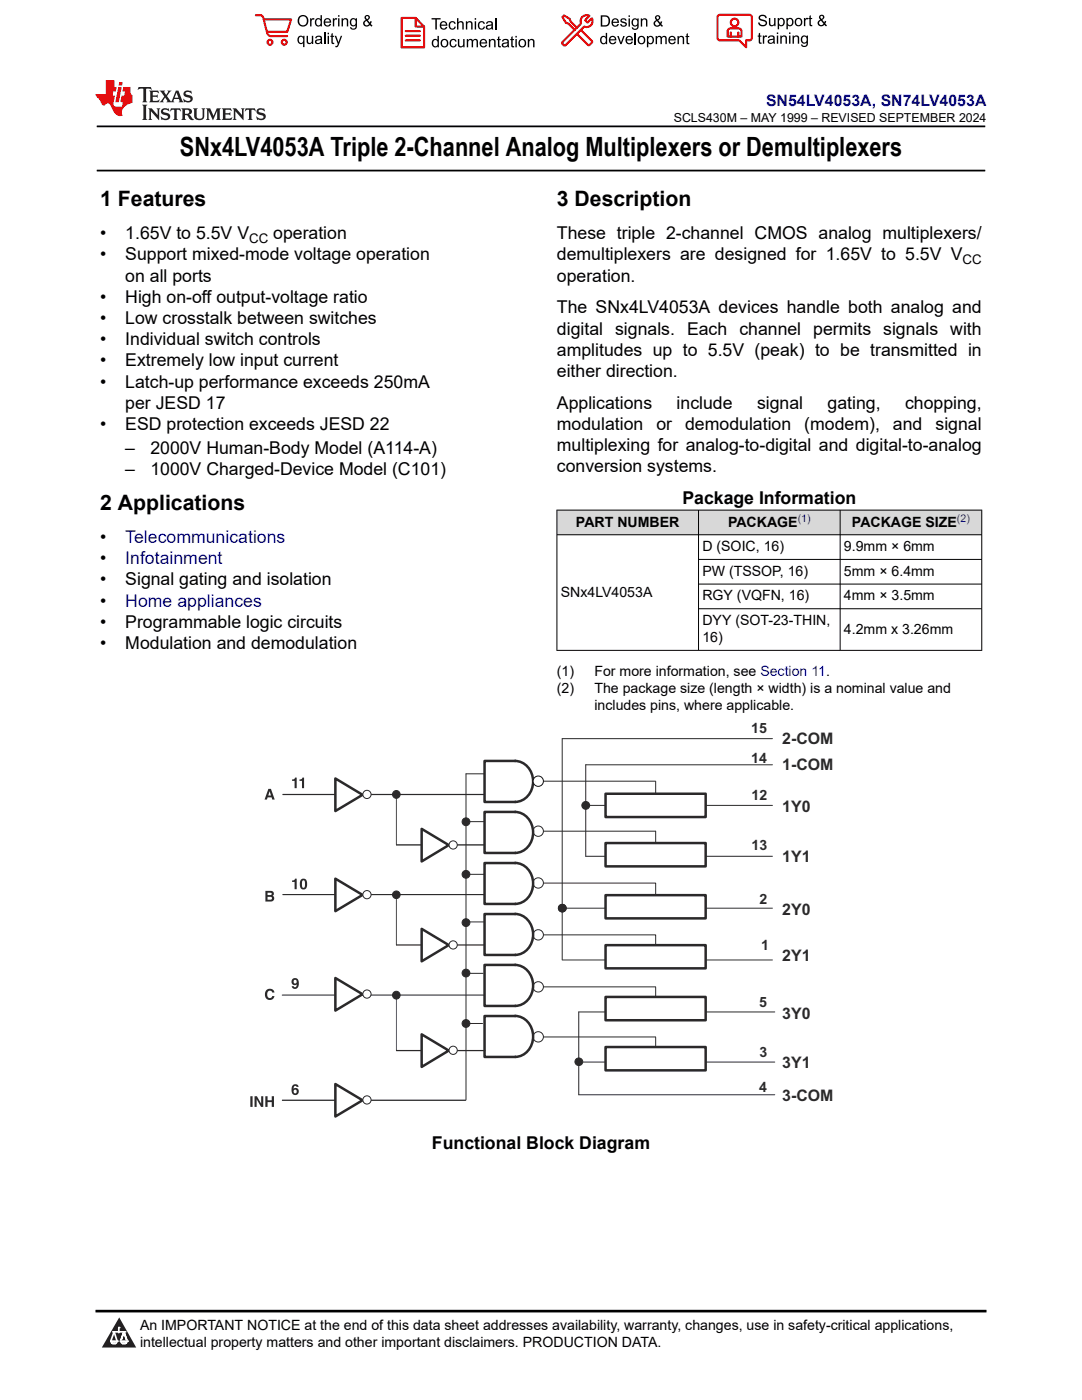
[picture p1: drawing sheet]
<svg xmlns="http://www.w3.org/2000/svg" width="216mm" height="279mm" viewBox="0 0 216 279" stroke-linecap="round" stroke-linejoin="round" font-family="sans-serif">
<path d="M19.3 25.2h177.3M19.3 34h177.3" fill="none" stroke="#000" stroke-width=".35"/>
<g fill="#d8d8d8">
<path d="M111.1 101.8h84.8v4.9h-84.8z" fill-rule="evenodd"/>
<path d="M111.2 101.9h28.1v4.8h-28.1z" fill-rule="evenodd"/>
<path d="M139.4 101.9h28.2v4.8h-28.2z" fill-rule="evenodd"/>
<path d="M167.7 101.9h28.1v4.8h-28.1z" fill-rule="evenodd"/>
</g>
<path d="M111.1 101.8h84.9M111.1 106.7h84.9M111.1 101.7v28.2M139.4 101.7v28.2M139.4 111.6h56.6M139.4 116.6h56.6M167.6 101.7v28.2M195.9 101.7v28.2M111.1 129.8h84.9M139.4 121.5h56.6" fill="none" stroke="#000" stroke-width=".2"/>
<path d="M106.4 155.9h24.3M116.9 160.7h37.2" fill="none" stroke="#2b292a" stroke-width=".2"/>
<path d="M102.8 151.9a4.2 4.2 0 0 1 3.5 3 4.2 4.2 0 0 1-1.5 4.4 3.3 3.3 0 0 1-2 .7h-6.1v-8.1h6.1" fill="none" stroke="#2b292a" stroke-width=".5"/>
<circle cx="107.4" cy="155.9" r="1.03" fill="#fff"/>
<circle cx="107.4" cy="155.9" r="1.03" fill="none" stroke="#0d1413" stroke-width=".2"/>
<g fill="none" stroke="#2b292a" stroke-width=".2">
<path d="M108.5 176.2h22.3v2.5M108.5 165.9h22.3M116.9 170.9h37.2M130.8 165.9v2.5M112.2 181.2h41.9"/>
<circle cx="107.4" cy="176.2" r="1.03"/>
<circle cx="107.4" cy="165.9" r="1.03"/>
</g>
<circle cx="112.2" cy="181.3" r=".77" fill="#2b292a"/>
<g fill="none" stroke="#2b292a" stroke-width=".2">
<path d="M56.4 158.6h40.3"/>
<circle cx="112.2" cy="181.3" r=".77"/>
</g>
<path d="M102.8 162a4.2 4.2 0 0 1 3.5 3.1 4.2 4.2 0 0 1-1.5 4.4 3.3 3.3 0 0 1-2 .7h-6.1v-8.2h6.1" fill="none" stroke="#2b292a" stroke-width=".5"/>
<circle cx="107.4" cy="186.6" r="1.03" fill="#fff"/>
<g fill="none" stroke="#2b292a" stroke-width=".2">
<path d="M108.5 186.6h22.3v2.5M112.2 191.6h41.9"/>
<circle cx="107.4" cy="186.6" r="1.03"/>
</g>
<path d="M102.8 172.2a4.2 4.2 0 0 1 3.5 3.1 4.2 4.2 0 0 1-1.5 4.4 3.3 3.3 0 0 1-2 .7h-6.1v-8.2h6.1" fill="none" stroke="#2b292a" stroke-width=".5"/>
<circle cx="107.4" cy="196.9" r="1.03" fill="#fff"/>
<g fill="none" stroke="#2b292a" stroke-width=".2">
<path d="M108.5 196.9h22.3M130.8 197v2.2M115.5 202h39.1"/>
<circle cx="107.4" cy="196.9" r="1.03"/>
</g>
<path d="M102.8 182.4a4.2 4.2 0 0 1 3.5 3 4.2 4.2 0 0 1-1.5 4.5 3.3 3.3 0 0 1-2 .7h-6.1v-8.2h6.1" fill="none" stroke="#2b292a" stroke-width=".5"/>
<circle cx="107.4" cy="206.9" r="1.03" fill="#fff"/>
<g fill="none" stroke="#2b292a" stroke-width=".2">
<path d="M108.5 206.9h22.3M115.5 218.5h39.1M116.3 212h38.3M130.8 207v2.5"/>
<circle cx="107.4" cy="206.9" r="1.03"/>
</g>
<path d="M102.8 192.6a4.2 4.2 0 0 1 3.5 3 4.2 4.2 0 0 1-1.5 4.4 3.3 3.3 0 0 1-2 .8h-6.1v-8.2h6.1M102.8 202.7a4.2 4.2 0 0 1 3.5 3.1 4.2 4.2 0 0 1-1.5 4.4 3.3 3.3 0 0 1-2 .7M102.8 202.8h-6.1v8.1h6.1" fill="none" stroke="#2b292a" stroke-width=".5"/>
<circle cx="116.9" cy="160.7" r=".78" fill="#2b292a"/>
<circle cx="116.9" cy="160.7" r=".78" fill="none" stroke="#2b292a" stroke-width=".2"/>
<circle cx="112.2" cy="181.3" r=".77" fill="#2b292a"/>
<circle cx="112.2" cy="181.3" r=".77" fill="none" stroke="#2b292a" stroke-width=".2"/>
<circle cx="93" cy="204.3" r=".78" fill="#2b292a"/>
<circle cx="93" cy="204.3" r=".78" fill="none" stroke="#2b292a" stroke-width=".2"/>
<circle cx="93" cy="194.2" r=".78" fill="#2b292a"/>
<circle cx="93" cy="194.2" r=".78" fill="none" stroke="#2b292a" stroke-width=".2"/>
<circle cx="93" cy="184.1" r=".78" fill="#2b292a"/>
<circle cx="93" cy="184.1" r=".78" fill="none" stroke="#2b292a" stroke-width=".2"/>
<circle cx="93" cy="174.5" r=".78" fill="#2b292a"/>
<circle cx="93" cy="174.5" r=".78" fill="none" stroke="#2b292a" stroke-width=".2"/>
<circle cx="93" cy="164" r=".78" fill="#2b292a"/>
<circle cx="93" cy="164" r=".78" fill="none" stroke="#2b292a" stroke-width=".2"/>
<circle cx="115.5" cy="211.9" r=".77" fill="#2b292a"/>
<circle cx="115.5" cy="211.9" r=".77" fill="none" stroke="#2b292a" stroke-width=".2"/>
<path d="M66.9 155.4l5.4 3.2-5.4 3.3z" fill="#fff"/>
<path d="M66.9 155.4l5.4 3.2-5.4 3.3z" fill="none" stroke="#2b292a" stroke-width=".5"/>
<circle cx="73.2" cy="158.5" r=".82" fill="#fff"/>
<g fill="none" stroke="#2b292a" stroke-width=".2">
<path d="M79.1 158.6v10h17.6M56.3 198.6h40.4M56.3 219.6h36.6"/>
<circle cx="73.2" cy="158.5" r=".82"/>
</g>
<path d="M84.1 165.4l5.4 3.3-5.4 3.2z" fill="#fff"/>
<path d="M84.1 165.4l5.4 3.3-5.4 3.2z" fill="none" stroke="#2b292a" stroke-width=".5"/>
<circle cx="90.4" cy="168.6" r=".82" fill="#fff"/>
<g fill="none" stroke="#2b292a" stroke-width=".2">
<path d="M79.1 178.6v10h17.6"/>
<circle cx="90.4" cy="168.6" r=".82"/>
</g>
<path d="M84.1 185.4l5.4 3.2-5.4 3.3z" fill="#fff"/>
<path d="M84.1 185.4l5.4 3.2-5.4 3.3z" fill="none" stroke="#2b292a" stroke-width=".5"/>
<circle cx="90.4" cy="188.6" r=".82" fill="#fff"/>
<g fill="none" stroke="#2b292a" stroke-width=".2">
<path d="M56.4 178.5h40.3"/>
<circle cx="90.4" cy="188.6" r=".82"/>
</g>
<path d="M66.9 175.4l5.4 3.2-5.4 3.2z" fill="#fff"/>
<path d="M66.9 175.4l5.4 3.2-5.4 3.2z" fill="none" stroke="#2b292a" stroke-width=".5"/>
<circle cx="73.2" cy="178.6" r=".82" fill="#fff"/>
<g fill="none" stroke="#2b292a" stroke-width=".2">
<path d="M79.1 198.6v11.1h17.7"/>
<circle cx="73.2" cy="178.6" r=".82"/>
</g>
<path d="M84.1 206.4l5.4 3.3-5.4 3.2z" fill="#fff"/>
<path d="M84.1 206.4l5.4 3.3-5.4 3.2z" fill="none" stroke="#2b292a" stroke-width=".5"/>
<circle cx="90.4" cy="209.6" r=".82" fill="#fff"/>
<circle cx="90.4" cy="209.6" r=".82" fill="none" stroke="#2b292a" stroke-width=".2"/>
<path d="M66.9 195.2l5.4 3.2-5.4 3.3z" fill="#fff"/>
<path d="M66.9 195.2l5.4 3.2-5.4 3.3z" fill="none" stroke="#2b292a" stroke-width=".5"/>
<circle cx="73.2" cy="198.4" r=".82" fill="#fff"/>
<circle cx="73.2" cy="198.4" r=".82" fill="none" stroke="#2b292a" stroke-width=".2"/>
<path d="M66.9 216.3l5.4 3.3-5.4 3.2z" fill="#fff"/>
<path d="M66.9 216.3l5.4 3.3-5.4 3.2z" fill="none" stroke="#2b292a" stroke-width=".5"/>
<circle cx="73.2" cy="219.5" r=".82" fill="#fff"/>
<circle cx="73.2" cy="219.5" r=".82" fill="none" stroke="#2b292a" stroke-width=".2"/>
<g fill="#2b292a">
<path d="M50 218.8v2.1h.4v-2.1zM50.8 218.8v2.1h.4v-1.5l.9 1.5h.4v-2.1h-.4v1.5l-.8-1.5zM52.9 218.8v2.1h.5v-.9h.8v.9h.5v-2.1h-.5v.8h-.8v-.8z" fill-rule="evenodd"/>
<path d="M53.1 197.6a.93 .93 0 0 1 1-.3 .93 .93 0 0 1 .7 .8h-.5a.54 .54 0 0 0-.7-.4 .54 .54 0 0 0-.3 .8 .53 .53 0 0 0 .3 .7 .53 .53 0 0 0 .7-.4h.5a1 1 0 0 1-1.4 .7 1 1 0 0 1-.5-1.4z" fill-rule="evenodd"/>
<path d="M53 177.8v2.1h.9a.64 .64 0 0 0 .7-.3 .64 .64 0 0 0-.2-.8 .54 .54 0 0 0 .2-.7 .54 .54 0 0 0-.6-.3zM53.4 179h.7a.29 .29 0 0 1 .2 .3 .29 .29 0 0 1-.4 .3h-.5zM53.4 178.2h.5a.25 .25 0 0 1 .3 .2 .25 .25 0 0 1-.3 .2h-.5z" fill-rule="evenodd"/>
<path d="M53.6 157.4l-.8 2.2h.5l.1-.5h.8l.1 .5h.5l-.7-2.2zM53.8 157.9l.3 .9h-.6z" fill-rule="evenodd"/>
</g>
<path d="M120.8 158.4h20v4.7h-20z" fill-rule="evenodd" fill="#fff"/>
<path d="M120.8 158.4h20v4.7h-20z" fill="none" stroke="#2b292a" stroke-width=".5"/>
<path d="M120.8 168.2h20v4.7h-20z" fill-rule="evenodd" fill="#fff"/>
<path d="M120.8 168.2h20v4.7h-20z" fill="none" stroke="#2b292a" stroke-width=".5"/>
<path d="M120.8 178.6h20v4.7h-20z" fill-rule="evenodd" fill="#fff"/>
<path d="M120.8 178.6h20v4.7h-20z" fill="none" stroke="#2b292a" stroke-width=".5"/>
<path d="M120.8 188.6h20v4.7h-20z" fill-rule="evenodd" fill="#fff"/>
<path d="M120.8 188.6h20v4.7h-20z" fill="none" stroke="#2b292a" stroke-width=".5"/>
<path d="M120.8 199h20v4.6h-20z" fill-rule="evenodd" fill="#fff"/>
<path d="M120.8 199h20v4.6h-20z" fill="none" stroke="#2b292a" stroke-width=".5"/>
<path d="M120.8 209h20v4.6h-20z" fill-rule="evenodd" fill="#fff"/>
<path d="M120.8 209h20v4.6h-20z" fill="none" stroke="#2b292a" stroke-width=".5"/>
<circle cx="79.1" cy="158.5" r=".77" fill="#2b292a"/>
<circle cx="79.1" cy="158.5" r=".77" fill="none" stroke="#2b292a" stroke-width=".2"/>
<circle cx="79.1" cy="178.6" r=".76" fill="#2b292a"/>
<circle cx="79.1" cy="178.6" r=".76" fill="none" stroke="#2b292a" stroke-width=".2"/>
<circle cx="79.1" cy="198.6" r=".77" fill="#2b292a"/>
<circle cx="79.1" cy="198.6" r=".77" fill="none" stroke="#2b292a" stroke-width=".2"/>
<g fill="#2b292a">
<path d="M58.3 155.6v.2h.5v1.5h.4v-2.1h-.3l-.2 .3zM59.8 155.6v.2h.5v1.5h.4v-2.1h-.4l-.1 .3z" fill-rule="evenodd"/>
<path d="M58.3 175.7v.3h.5v1.5h.4v-2.1h-.3l-.2 .2zM60 175.6a1.46 1.46 0 0 0 .3 1.9 .9 .9 0 0 0 1-1.3 .73 .73 0 0 0-.4-.8 .73 .73 0 0 0-.9 .2zM60.4 175.7a.36 .36 0 0 1 .4 .1 .36 .36 0 0 1 .1 .4l-.1 .7a.28 .28 0 0 1-.2 .3 .28 .28 0 0 1-.3-.3v-.8z" fill-rule="evenodd"/>
<path d="M58.5 195.9a.4 .4 0 0 1 .8 0 .4 .4 0 0 1-.8 0zM58.4 195.4a.68 .68 0 0 0-.2 .9 .68 .68 0 0 0 1 .1 .35 .35 0 0 1-.1 .5 .35 .35 0 0 1-.5-.1h-.4a.76 .76 0 0 0 1 .5 .76 .76 0 0 0 .4-1 .81 .81 0 0 0-.3-.9 .81 .81 0 0 0-.9 0z" fill-rule="evenodd"/>
<path d="M58.4 216.6a1.51 1.51 0 0 0 .2 1.9 .71 .71 0 0 0 1.1-.6 .71 .71 0 0 0-1.1-.6 .35 .35 0 0 1 .1-.5 .35 .35 0 0 1 .5 .1h.4a.57 .57 0 0 0-.6-.5zM58.5 217.8a.35 .35 0 0 1 .7 0 .35 .35 0 0 1-.7 0z" fill-rule="evenodd"/>
</g>
<path d="M96.7 154.4h-3.7v65.1M130.8 155.9v2.5M154.1 152.6h-37.2v18.3M154.1 147.4h-41.9v44.1M93 174.5h3.6M93.1 164h3.6M92.9 194.3h3.5M93 184h3.5M92.8 204.3h3.5M115.5 202v16.5" fill="none" stroke="#2b292a" stroke-width=".2"/>
<path d="M0 0h215.9v23.8h-215.9z" fill-rule="evenodd" fill="#fff"/>
<path d="M27.7 17.4l-.2 .6 .5-.3h.6v.2v2.1l-.2 .4h1l-.2-.4v-2.1v-.2h.5l.5 .3-.1-.6zM29.8 18.1l.2 .4v1.5l-.2 .4h1.9l.1-.6a1.08 1.08 0 0 1-1.3 .2v-.7h.6l.4 .2v-.6l-.4 .2h-.6v-.6l.2-.1a1 1 0 0 1 1 .2l-.1-.5zM31.8 18.1l1 1.1-1 1.2h.9l-.2-.2 .4-.7 .5 .7-.2 .2h1.6l-.2-.2 .1-.4h1l.1 .4-.1 .2h.9l-.2-.3-.8-2h-.5l-1 2.2-.8-1.1 .9-1.1h-.8l.2 .2-.5 .7-.3-.7 .1-.2zM35.2 18.5l.4 1h-.8zM36.8 18.2a.65 .65 0 0 0-.2 .8 .65 .65 0 0 0 .6 .4l.7 .2 .1 .2a.79 .79 0 0 1-.7 .4 .79 .79 0 0 1-.7-.5l.1 .7 .2-.1a.93 .93 0 0 0 1.1 .1 .93 .93 0 0 0 .4-1 1.46 1.46 0 0 0-1.2-.6l-.1-.3a1.09 1.09 0 0 1 1.2 .2l-.2-.6-.1 .1-.6-.2zM28.4 20.9l.2 .4v2.3l-.2 .3h1l-.2-.3v-2.3l.2-.4zM29.6 21.6l.2 .4v1.6l-.2 .3h.8l-.3-.3v-1.4l1.7 1.8v-2l.2-.4h-.8l.2 .2 .1 1.1-1.2-1.3zM32.3 21.8a.65 .65 0 0 0-.2 .7 .65 .65 0 0 0 .7 .4l.6 .2 .1 .2a.79 .79 0 0 1-.7 .4 .79 .79 0 0 1-.7-.5l.1 .7 .2-.1a.93 .93 0 0 0 1.1 .1 .93 .93 0 0 0 .4-.9 1.46 1.46 0 0 0-1.2-.6l-.1-.4a1.09 1.09 0 0 1 1.2 .2l-.2-.6-.1 .1-.6-.1zM34.1 21.6l-.1 .7a.63 .63 0 0 1 .7-.4l.1 1.7-.3 .3h1l-.2-.3v-1.7a.66 .66 0 0 1 .8 .4l-.1-.7zM36.2 21.6l.2 .4v1.6l-.2 .3h.9l-.2-.2v-.7h.5l.1 .2a.79 .79 0 0 0 1.2 .6l-1-.9a.61 .61 0 0 0 .6-.6 .61 .61 0 0 0-.5-.6zM36.9 21.9h.2a.47 .47 0 0 1 .5 .1 .47 .47 0 0 1 .1 .5l-.2 .2h-.6zM38.5 21.6l.2 .2a2.27 2.27 0 0 0 .4 2 1.04 1.04 0 0 0 1.7-.7v-1.3l.2-.2h-.8l.2 .4v1.1a.6 .6 0 0 1-.6 .6 .6 .6 0 0 1-.6-.6v-1.1l.3-.4zM41.1 21.6l.2 .4v1.6l-.2 .3h.7l-.2-.3v-1.5l.9 1.9 .8-1.9v1.5l-.2 .3h1l-.3-.3v-1.6l.3-.4h-.8l-.7 1.5-.7-1.5zM44.3 21.6l.2 .4v1.6l-.2 .3h1.9l.1-.5a1.09 1.09 0 0 1-1.3 .1v-.6h.6l.4 .1v-.6l-.4 .2h-.6v-.6l.2-.1a1.01 1.01 0 0 1 1 .3l-.1-.6zM46.4 21.6l.3 .4v1.6l-.3 .3h.8l-.2-.3v-1.4l1.6 1.8v-2l.2-.4h-.7l.2 .2v1.1l-1.2-1.3zM49 21.6l-.1 .7a.63 .63 0 0 1 .8-.4v1.7l-.3 .3h1l-.2-.3v-1.7a.66 .66 0 0 1 .8 .4l-.1-.7zM51.4 21.8a.65 .65 0 0 0-.2 .7 .65 .65 0 0 0 .6 .4l.6 .2 .2 .2a.79 .79 0 0 1-.8 .4 .79 .79 0 0 1-.6-.5l.1 .7 .2-.1a.93 .93 0 0 0 1 .1 .93 .93 0 0 0 .5-.9 1.46 1.46 0 0 0-1.3-.6l-.1-.4a1.09 1.09 0 0 1 1.3 .2l-.2-.6-.2 .1-.5-.1z" fill="#231f20"/>
<path d="M21.1 16v2.8h-2.1l.1 .3 .9 1a.95 .95 0 0 0 .9 .9 .59 .59 0 0 1 .6-.4 .59 .59 0 0 1 .5 .4l.4 .8a1.59 1.59 0 0 0 2.1 1.3 1.61 1.61 0 0 1 1-2.2l1-.4-.1-1.5a1.59 1.59 0 0 1-.4-1.6h-1.4l-.2 .9h.5l-.1 .8h-.5l-.2 1v.2l.4 .1-.2 .9h-.6a.73 .73 0 0 1-1.1-.7l.3-1.5h-.5l.2-.8h.5l.2-.9h-.5v-1.4zM23.6 17.4l-.6 3h.7l.6-3zM23.8 16.4l-.1 .7h.7l.1-.7z" fill="#ed1c24"/>
<g fill="#000">
<path d="M59.4 4.2a1.12 1.12 0 0 1 2.2 0 1.12 1.12 0 0 1-2.2 0zM59.9 3.5a.89 .89 0 0 0-.1 1.1 .89 .89 0 0 0 1.1 .4 .88 .88 0 0 0 .3-1.3 .88 .88 0 0 0-1.3-.2z" fill-rule="evenodd"/>
<path d="M59.5 7.3l.5-.2 .5 .3v-.3h.3v2.3h-.3v-.8a.74 .74 0 0 1-1 0 .74 .74 0 0 1-.1-1zM59.8 7.5a.57 .57 0 0 0-.2 .7 .57 .57 0 0 0 .8 .2 .57 .57 0 0 0 .1-.7 .57 .57 0 0 0-.7-.2z" fill-rule="evenodd"/>
<path d="M61.9 3.6h.2v.3l.2-.2 .3-.1 .2 .1-.1 .3a.36 .36 0 0 0-.5 0 .36 .36 0 0 0 0 .4v.9h-.3z" fill-rule="evenodd"/>
<path d="M61.2 7.1h.3v.9a.41 .41 0 0 0 .4 .6 .41 .41 0 0 0 .3-.6v-.9h.3v1.7h-.2v-.3a.58 .58 0 0 1-.7 .3 .58 .58 0 0 1-.4-.6z" fill-rule="evenodd"/>
<path d="M63 3.8l.5-.2 .5 .2v-.8h.2v2.3h-.2v-.2a.75 .75 0 0 1-1-.1 .75 .75 0 0 1-.1-1zM63.2 4a.57 .57 0 0 0-.1 .7 .57 .57 0 0 0 .8 .2 .57 .57 0 0 0 .1-.7 .57 .57 0 0 0-.8-.2z" fill-rule="evenodd"/>
<path d="M63 7.3a.74 .74 0 0 1 1-.1 .74 .74 0 0 1 .3 .9v.7h-.3v-.2a.57 .57 0 0 1-.8 .2 .57 .57 0 0 1-.2-.8l1-.3a.41 .41 0 0 0-.4-.4 .41 .41 0 0 0-.4 .4l-.3-.1zM63.2 8.2a.35 .35 0 0 0 .2 .5 .35 .35 0 0 0 .5-.3l.1-.4z" fill-rule="evenodd"/>
<path d="M65.4 6.5h.3v.3h-.3zM65.4 7.1h.3v1.7h-.3z" fill-rule="evenodd"/>
<path d="M64.8 3.8a.76 .76 0 0 1 .9-.1 .76 .76 0 0 1 .4 .8h-1.2a.47 .47 0 0 0 .3 .6 .47 .47 0 0 0 .6-.4l.3 .1a.82 .82 0 0 1-1.3 .3 .82 .82 0 0 1 0-1.3zM65 4l-.1 .3h.9l-.3-.4z" fill-rule="evenodd"/>
<path d="M66.4 3.6h.3v.3l.1-.2 .4-.1 .1 .1-.1 .3a.36 .36 0 0 0-.4 0 .36 .36 0 0 0-.1 .4v.9h-.3z" fill-rule="evenodd"/>
<path d="M66.1 6.7l.3-.1v.5h.3v.3h-.3v.9l.1 .2h.2v.3a.41 .41 0 0 1-.4-.1 .41 .41 0 0 1-.2-.4v-.9h-.2v-.3h.2z" fill-rule="evenodd"/>
<path d="M66.8 7.1h.3l.4 1.4 .5-1.4h.3l-.6 1.7a.57 .57 0 0 1-.8 .6v-.3a.37 .37 0 0 0 .5-.3z" fill-rule="evenodd"/>
<path d="M67.5 3h.2v.3h-.2zM67.5 3.6h.2v1.7h-.2z" fill-rule="evenodd"/>
<path d="M68.2 3.6h.2v.3a.58 .58 0 0 1 .7-.3 .58 .58 0 0 1 .4 .7v1h-.3v-1a.4 .4 0 0 0-.4-.5 .4 .4 0 0 0-.4 .6v.9h-.2z" fill-rule="evenodd"/>
<path d="M70 3.8l.5-.2 .5 .2v-.2h.2v1.5a.71 .71 0 0 1-.5 .8 .71 .71 0 0 1-.8-.5h.2a.46 .46 0 0 0 .6 .3 .46 .46 0 0 0 .3-.6 .78 .78 0 0 1-1.1-.2 .78 .78 0 0 1 .1-1.1zM70.2 4a.53 .53 0 0 0-.1 .8 .53 .53 0 0 0 .8 0 .54 .54 0 0 0 0-.7 .54 .54 0 0 0-.7-.1z" fill-rule="evenodd"/>
<path d="M72.9 3.1a.53 .53 0 0 1 .8 .1 .53 .53 0 0 1-.3 .8l.4 .5 .1-.3 .3 .1-.2 .5 .3 .3-.2 .2-.3-.3a.71 .71 0 0 1-1.2 .1 .71 .71 0 0 1 .4-1.1l-.3-.5zM73 3.5a.3 .3 0 0 0 .6 0 .3 .3 0 0 0-.6 0zM72.9 4.3a.45 .45 0 0 0 0 .7 .45 .45 0 0 0 .7-.2l-.5-.6z" fill-rule="evenodd"/>
<path d="M86.1 3.6h1.8v.3h-.7v2h-.3v-2h-.8z" fill-rule="evenodd"/>
<path d="M86.3 8l.5-.2 .5 .2v-.8h.3v2.2h-.3v-.2a.76 .76 0 0 1-1 0 .76 .76 0 0 1-.1-1zM86.6 8.1a.58 .58 0 0 0-.2 .8 .58 .58 0 0 0 .8 .2 .58 .58 0 0 0 .1-.8 .58 .58 0 0 0-.7-.2z" fill-rule="evenodd"/>
<path d="M88.2 7.9a.81 .81 0 0 1 1.1 .2 .81 .81 0 0 1-.2 1.1 .81 .81 0 0 1-1.1-.1l-.1-.8zM88.3 8.1a.57 .57 0 0 0 0 .9 .57 .57 0 0 0 .8 0 .57 .57 0 0 0 0-.8 .57 .57 0 0 0-.8-.1z" fill-rule="evenodd"/>
<path d="M88 4.4a.77 .77 0 0 1 .9-.1 .77 .77 0 0 1 .4 .8h-1.3a.48 .48 0 0 0 .4 .6 .48 .48 0 0 0 .6-.3h.3a.83 .83 0 0 1-1.3 .4 .83 .83 0 0 1 0-1.4zM88.2 4.6l-.2 .3h1l-.3-.4z" fill-rule="evenodd"/>
<path d="M89.7 4.4a.7 .7 0 0 1 1.2 .3l-.2 .1a.45 .45 0 0 0-.6-.3 .45 .45 0 0 0-.3 .6 .45 .45 0 0 0 .3 .6 .45 .45 0 0 0 .6-.4h.3a.76 .76 0 0 1-1.1 .6 .76 .76 0 0 1-.3-1.1z" fill-rule="evenodd"/>
<path d="M89.9 8a.7 .7 0 0 1 1.2 .3h-.3a.45 .45 0 0 0-.5-.3 .45 .45 0 0 0-.3 .6 .45 .45 0 0 0 .3 .6 .45 .45 0 0 0 .6-.4l.2 .1a.76 .76 0 0 1-1 .5 .76 .76 0 0 1-.4-1.1z" fill-rule="evenodd"/>
<path d="M91.2 3.6h.3v.8a.59 .59 0 0 1 .7-.2 .59 .59 0 0 1 .3 .7v1h-.2v-1a.4 .4 0 0 0-.5-.4 .4 .4 0 0 0-.3 .5v.9h-.3z" fill-rule="evenodd"/>
<path d="M91.4 7.8h.2v.9a.41 .41 0 0 0 .5 .5 .41 .41 0 0 0 .3-.5v-.9h.3v1.6h-.3v-.2a.58 .58 0 0 1-.7 .3 .58 .58 0 0 1-.3-.7z" fill-rule="evenodd"/>
<path d="M93 4.2h.2v.3a.59 .59 0 0 1 .7-.3 .59 .59 0 0 1 .4 .7v1h-.3v-1a.41 .41 0 0 0-.4-.5 .41 .41 0 0 0-.4 .6v.9h-.2z" fill-rule="evenodd"/>
<path d="M93.1 7.8h.3v.2a.56 .56 0 0 1 1 0 .54 .54 0 0 1 .6-.2 .54 .54 0 0 1 .4 .5v1.1h-.3v-1a.34 .34 0 0 0-.3-.4 .34 .34 0 0 0-.4 .3v1.1h-.3v-1a.38 .38 0 0 0-.5-.4 .38 .38 0 0 0-.2 .6v.8h-.3z" fill-rule="evenodd"/>
<path d="M94.7 3.6h.3v.3h-.3zM94.7 4.2h.3v1.7h-.3z" fill-rule="evenodd"/>
<path d="M95.5 4.4a.7 .7 0 0 1 1.3 .3l-.3 .1a.45 .45 0 0 0-.6-.3 .45 .45 0 0 0-.3 .6 .45 .45 0 0 0 .3 .6 .45 .45 0 0 0 .6-.4h.3a.76 .76 0 0 1-1.1 .6 .76 .76 0 0 1-.3-1.1z" fill-rule="evenodd"/>
<path d="M95.9 8a.77 .77 0 0 1 .9-.2 .77 .77 0 0 1 .4 .9h-1.2a.48 .48 0 0 0 .3 .5 .48 .48 0 0 0 .6-.3h.3a.83 .83 0 0 1-1.3 .4 .83 .83 0 0 1 0-1.3zM96.1 8.1l-.1 .4h.9l-.2-.5z" fill-rule="evenodd"/>
<path d="M97.5 7.8h.3v.2a.59 .59 0 0 1 .7-.2 .59 .59 0 0 1 .4 .6v1h-.3v-1a.41 .41 0 0 0-.5-.4 .41 .41 0 0 0-.3 .5v.9h-.3z" fill-rule="evenodd"/>
<path d="M97.1 4.4a.74 .74 0 0 1 1-.1 .74 .74 0 0 1 .3 .9v.7h-.3v-.2a.59 .59 0 0 1-.8 .2 .59 .59 0 0 1-.3-.8l1.1-.3a.42 .42 0 0 0-.4-.4 .42 .42 0 0 0-.5 .4l-.2-.1zM97.3 5.3a.36 .36 0 0 0 .2 .5 .36 .36 0 0 0 .5-.2l.1-.5z" fill-rule="evenodd"/>
<path d="M99.4 7.4l.2-.2v.6h.3v.2h-.3v1l.1 .2h.2l.1 .2a.41 .41 0 0 1-.5 0 .41 .41 0 0 1-.1-.4v-1h-.2v-.2h.2z" fill-rule="evenodd"/>
<path d="M100.3 8a.74 .74 0 0 1 .9-.2 .74 .74 0 0 1 .3 .9l.1 .7h-.3v-.2a.59 .59 0 0 1-.8 .3 .59 .59 0 0 1-.3-.8l1-.3a.42 .42 0 0 0-.3-.4 .42 .42 0 0 0-.5 .3h-.3zM100.5 8.8a.36 .36 0 0 0 .1 .5 .36 .36 0 0 0 .5-.2l.2-.5z" fill-rule="evenodd"/>
<path d="M102 7.4l.3-.2v.6h.3v.2h-.3v1l.1 .2h.2v.2a.41 .41 0 0 1-.5 0 .41 .41 0 0 1-.1-.4v-1h-.2v-.2h.2z" fill-rule="evenodd"/>
<path d="M102.8 7.2h.3v.3h-.3zM102.8 7.8h.3v1.6h-.3z" fill-rule="evenodd"/>
<path d="M103.7 7.9a.81 .81 0 0 1 1.1 .2 .81 .81 0 0 1-.1 1.1 .81 .81 0 0 1-1.2-.1v-.8zM103.9 8.1a.57 .57 0 0 0-.1 .9 .57 .57 0 0 0 .8 0 .57 .57 0 0 0 0-.8 .57 .57 0 0 0-.7-.1z" fill-rule="evenodd"/>
<path d="M105.3 7.8h.3v.2a.59 .59 0 0 1 .7-.2 .59 .59 0 0 1 .4 .6v1h-.3v-1a.41 .41 0 0 0-.5-.4 .41 .41 0 0 0-.3 .5v.9h-.3z" fill-rule="evenodd"/>
<path d="M119.9 3.1h.7a1.12 1.12 0 0 1 1.1 1.1 1.12 1.12 0 0 1-1 1.1h-.8zM120.2 3.3v1.7h.4a.86 .86 0 0 0 .8-.8 .86 .86 0 0 0-.8-.9z" fill-rule="evenodd"/>
<path d="M119.9 7.4l.5-.3 .5 .3v-.8h.2v2.2h-.2v-.2a.75 .75 0 0 1-1 0 .75 .75 0 0 1-.1-1zM120.1 7.5a.57 .57 0 0 0-.1 .8 .57 .57 0 0 0 .8 .2 .57 .57 0 0 0 .1-.8 .57 .57 0 0 0-.8-.2z" fill-rule="evenodd"/>
<path d="M121.7 7.4a.76 .76 0 0 1 .9-.2 .76 .76 0 0 1 .4 .9h-1.2a.47 .47 0 0 0 .3 .5 .47 .47 0 0 0 .6-.3h.3a.82 .82 0 0 1-1.3 .4 .82 .82 0 0 1 0-1.3zM121.9 7.5l-.1 .3h.9l-.3-.4z" fill-rule="evenodd"/>
<path d="M122.2 3.9a.76 .76 0 0 1 .9-.2 .76 .76 0 0 1 .4 .9h-1.2a.47 .47 0 0 0 .4 .5 .47 .47 0 0 0 .5-.3h.3a.82 .82 0 0 1-1.3 .4 .82 .82 0 0 1 0-1.3zM122.5 4l-.2 .3h.9l-.2-.4z" fill-rule="evenodd"/>
<path d="M123.9 3.8a.71 .71 0 0 1 1.1 .3h-.2a.32 .32 0 0 0-.4-.3 .32 .32 0 0 0-.3 .4h.1a.75 .75 0 0 1 .9 .8 .72 .72 0 0 1-.7 .3 .72 .72 0 0 1-.7-.5h.3a.36 .36 0 0 0 .4 .4 .36 .36 0 0 0 .3-.5 .8 .8 0 0 1-.9-.7z" fill-rule="evenodd"/>
<path d="M123.2 7.2h.3l.4 1.3 .5-1.3h.3l-.7 1.6h-.2z" fill-rule="evenodd"/>
<path d="M125.4 3.1h.3v.3h-.3zM125.4 3.7h.3v1.6h-.3z" fill-rule="evenodd"/>
<path d="M125 7.4a.76 .76 0 0 1 .9-.2 .76 .76 0 0 1 .4 .9h-1.2a.47 .47 0 0 0 .3 .5 .47 .47 0 0 0 .6-.3h.3a.82 .82 0 0 1-1.3 .4 .82 .82 0 0 1 0-1.3zM125.2 7.5l-.1 .3h.9l-.2-.4z" fill-rule="evenodd"/>
<path d="M126.2 3.9l.5-.3 .5 .3v-.2h.2v1.4a.71 .71 0 0 1-.5 .8 .71 .71 0 0 1-.8-.5l.2 .1a.46 .46 0 0 0 .6 .2 .46 .46 0 0 0 .3-.6 .78 .78 0 0 1-1.1-.1 .78 .78 0 0 1 .1-1.1zM126.4 4a.53 .53 0 0 0-.1 .8 .53 .53 0 0 0 .8 0 .54 .54 0 0 0 0-.7 .54 .54 0 0 0-.7-.1z" fill-rule="evenodd"/>
<path d="M127.5 7.3a.8 .8 0 0 1 1.1 .2 .8 .8 0 0 1-.1 1.1 .8 .8 0 0 1-1.2-.1v-.8zM127.7 7.5a.56 .56 0 0 0-.1 .9 .56 .56 0 0 0 .8-.1 .56 .56 0 0 0 0-.7 .56 .56 0 0 0-.7-.1z" fill-rule="evenodd"/>
<path d="M127.9 3.7h.2v.2a.58 .58 0 0 1 .7-.2 .58 .58 0 0 1 .4 .6v1h-.3v-1a.4 .4 0 0 0-.4-.4 .4 .4 0 0 0-.4 .5v.9h-.2z" fill-rule="evenodd"/>
<path d="M129.1 7.2h.2v.2a.72 .72 0 0 1 1-.1 .72 .72 0 0 1 .2 1 .64 .64 0 0 1-.5 .5 .64 .64 0 0 1-.6-.2v.8h-.3zM129.5 7.5a.56 .56 0 0 0-.2 .8 .56 .56 0 0 0 .8 .2 .56 .56 0 0 0 .1-.8 .56 .56 0 0 0-.7-.2z" fill-rule="evenodd"/>
<path d="M130.8 7.2h.3v.2a.55 .55 0 0 1 .9 0 .53 .53 0 0 1 .6-.3 .53 .53 0 0 1 .4 .6v1.1h-.2v-1a.34 .34 0 0 0-.3-.4 .34 .34 0 0 0-.4 .3v1.1h-.3v-1a.37 .37 0 0 0-.5-.4 .37 .37 0 0 0-.2 .6v.8h-.3z" fill-rule="evenodd"/>
<path d="M130.8 3.2a.53 .53 0 0 1 .9 .1 .53 .53 0 0 1-.4 .8l.4 .5 .2-.4 .2 .1-.2 .5 .4 .3-.2 .3-.3-.4a.71 .71 0 0 1-1.2 .1 .71 .71 0 0 1 .3-1.1l-.2-.5zM130.9 3.6a.3 .3 0 0 0 .6 0 .3 .3 0 0 0-.6 0zM130.9 4.3a.45 .45 0 0 0 0 .7 .45 .45 0 0 0 .7-.2l-.5-.6z" fill-rule="evenodd"/>
<path d="M133.6 7.4a.76 .76 0 0 1 .9-.2 .76 .76 0 0 1 .3 .9h-1.2a.47 .47 0 0 0 .4 .5 .47 .47 0 0 0 .6-.3h.2a.82 .82 0 0 1-1.2 .4 .82 .82 0 0 1 0-1.3zM133.8 7.5l-.2 .3h1l-.3-.4z" fill-rule="evenodd"/>
<path d="M135.2 7.2h.2v.2a.58 .58 0 0 1 .7-.2 .58 .58 0 0 1 .4 .6v1h-.3v-1a.4 .4 0 0 0-.4-.4 .4 .4 0 0 0-.3 .5v.9h-.3z" fill-rule="evenodd"/>
<path d="M137 6.8l.3-.2v.6h.2v.2h-.2v1v.2h.2l.1 .2a.41 .41 0 0 1-.5 0 .41 .41 0 0 1-.1-.5v-.9h-.2v-.2h.2z" fill-rule="evenodd"/>
<path d="M151.6 3.1a.88 .88 0 0 1 1.4 .5h-.3a.49 .49 0 0 0-.5-.5 .49 .49 0 0 0-.5 .6l.1 .1a1.06 1.06 0 0 1 1.2 1 .95 .95 0 0 1-.9 .4 .95 .95 0 0 1-.8-.7h.3a.58 .58 0 0 0 .6 .5 .58 .58 0 0 0 .5-.6l-.2-.1a.95 .95 0 0 1-1.1-.9z" fill-rule="evenodd"/>
<path d="M151.4 6.7l.3-.2v.6h.2v.2h-.2v1v.2h.2l.1 .2a.41 .41 0 0 1-.5 0 .41 .41 0 0 1-.1-.5v-.9h-.2v-.2h.2z" fill-rule="evenodd"/>
<path d="M152.2 7.1h.3v.2l.1-.2h.4h.1l-.1 .3a.36 .36 0 0 0-.4 0 .36 .36 0 0 0-.1 .5v.8h-.3z" fill-rule="evenodd"/>
<path d="M153.3 7.3a.74 .74 0 0 1 1-.2 .74 .74 0 0 1 .3 .9l.1 .7h-.3l-.1-.2a.57 .57 0 0 1-.8 .3 .57 .57 0 0 1-.1-.9l.9-.2a.41 .41 0 0 0-.4-.4 .41 .41 0 0 0-.4 .3h-.3zM153.5 8.1a.35 .35 0 0 0 .2 .5 .35 .35 0 0 0 .5-.2l.1-.5z" fill-rule="evenodd"/>
<path d="M153.4 3.6h.3v.9a.41 .41 0 0 0 .4 .5 .41 .41 0 0 0 .4-.5v-.9h.2v1.6h-.2v-.2a.58 .58 0 0 1-.7 .2 .58 .58 0 0 1-.4-.6z" fill-rule="evenodd"/>
<path d="M155 6.5h.3v.3h-.3zM155 7.1h.3v1.6h-.3z" fill-rule="evenodd"/>
<path d="M155.2 3.6h.2v.2a.72 .72 0 0 1 1-.1 .72 .72 0 0 1 .2 1 .64 .64 0 0 1-.5 .5 .64 .64 0 0 1-.6-.2v.8h-.3zM155.6 3.9a.56 .56 0 0 0-.2 .8 .56 .56 0 0 0 .8 .2 .56 .56 0 0 0 .1-.8 .56 .56 0 0 0-.7-.2z" fill-rule="evenodd"/>
<path d="M155.7 7.1h.3v.2a.58 .58 0 0 1 .7-.2 .58 .58 0 0 1 .3 .6v1h-.3v-1a.4 .4 0 0 0-.4-.4 .4 .4 0 0 0-.3 .5v.9h-.3z" fill-rule="evenodd"/>
<path d="M156.9 3.6h.3v.2a.72 .72 0 0 1 .9-.1 .72 .72 0 0 1 .2 1 .64 .64 0 0 1-.4 .5 .64 .64 0 0 1-.7-.2v.8h-.3zM157.3 3.9a.56 .56 0 0 0-.1 .8 .56 .56 0 0 0 .7 .2 .56 .56 0 0 0 .2-.8 .56 .56 0 0 0-.8-.2z" fill-rule="evenodd"/>
<path d="M157.4 6.5h.3v.3h-.3zM157.4 7.1h.3v1.6h-.3z" fill-rule="evenodd"/>
<path d="M158.1 7.1h.3v.2a.58 .58 0 0 1 .7-.2 .58 .58 0 0 1 .4 .6v1h-.3v-1a.4 .4 0 0 0-.5-.4 .4 .4 0 0 0-.3 .5v.9h-.3z" fill-rule="evenodd"/>
<path d="M158.8 3.7a.8 .8 0 0 1 1.1 .2 .8 .8 0 0 1-.1 1.1 .8 .8 0 0 1-1.1-.1l-.1-.8zM159 3.9a.56 .56 0 0 0-.1 .9 .56 .56 0 0 0 .9 0 .56 .56 0 0 0-.1-.8 .56 .56 0 0 0-.7-.1z" fill-rule="evenodd"/>
<path d="M160 7.3l.5-.2 .5 .2v-.2h.2v1.4a.71 .71 0 0 1-.5 .9 .71 .71 0 0 1-.9-.5h.3a.46 .46 0 0 0 .6 .2 .46 .46 0 0 0 .2-.6 .78 .78 0 0 1-1-.1 .78 .78 0 0 1 .1-1.1zM160.2 7.4a.53 .53 0 0 0-.1 .8 .53 .53 0 0 0 .8 0 .54 .54 0 0 0 0-.7 .54 .54 0 0 0-.7-.1z" fill-rule="evenodd"/>
<path d="M160.4 3.6h.3v.2l.1-.2h.4h.1l-.1 .3a.36 .36 0 0 0-.4 0 .36 .36 0 0 0-.1 .5v.8h-.3z" fill-rule="evenodd"/>
<path d="M161.5 3.2l.3-.2v.6h.3v.2h-.3v1v.2h.3v.2a.41 .41 0 0 1-.5 0 .41 .41 0 0 1-.1-.5v-.9h-.2v-.2h.2z" fill-rule="evenodd"/>
<path d="M163.6 3.1a.53 .53 0 0 1 .8 .1 .53 .53 0 0 1-.3 .8l.4 .5 .1-.3h.3l-.2 .5 .3 .3-.2 .3-.3-.3a.71 .71 0 0 1-1.2 .1 .71 .71 0 0 1 .4-1.2l-.3-.5zM163.7 3.5a.3 .3 0 0 0 .5 0 .3 .3 0 0 0-.5 0zM163.6 4.2a.45 .45 0 0 0 0 .8 .45 .45 0 0 0 .7-.3l-.5-.6z" fill-rule="evenodd"/>
</g>
<path d="M64.8 6.5v2.3M98.9 3.6v2.3M126.8 6.6v2.2" fill="none" stroke="#000" stroke-width=".28"/>
<g fill="none" stroke="#de0000" stroke-width=".42">
<path d="M51.1 3l1 .1a1.4 1.4 0 0 1 .6 1.2l.7 2.5a.95 .95 0 0 0 1.1 .4h2.8M52.7 3.9h5.4l-.8 2.4h-4M80.1 3.6h2.8v1.7h1.7v4.2h-4.5zM81 7.1h2.8M81 6.2h2.8M81 8.1h2.8M82.9 3.6l1.7 1.7M115.1 5.5l-1.3-1.2-.1-.5-1.2-.7-.3 .3 .7 1.1 .5 .2 1.3 1.3M115.9 6l2.2 2.2v.3l-.5 .5h-.3l-2.2-2.2zM115.9 6l.7-.7a1.19 1.19 0 0 0 1.3-.3 1.19 1.19 0 0 0 .2-1.4l-.9 .9-.4-.5 .8-.8a1.19 1.19 0 0 0-1.4 .1 1.19 1.19 0 0 0-.2 1.4l-3.8 3.7v.3l.3 .3h.3l2.3-2.2M143.2 3.2l.4-.2h6l.4 .2v4.4l-.2 .4-.9 .1v1.3l-1.4-1.3h-3.9l-.4-.3zM145.4 5.8l.4-.1h1.6a.61 .61 0 0 1 .6 .6v1h-2.8v-1z"/>
<path d="M145.8 6.5v.8M147.3 6.5v.8"/>
<circle cx="53.9" cy="8.4" r=".49"/>
<circle cx="56.7" cy="8.4" r=".49"/>
<circle cx="146.6" cy="4.5" r=".75"/>
</g>
<path d="M0 261.4h215.9v18h-215.9z" fill-rule="evenodd" fill="#fff"/>
<path d="M23.8 262.9l3.4 6h-6.9z" fill="#231f20"/>
<path d="M22.1 267.7h1.3l-.4 .5h-.3a.55 .55 0 0 1-.6-.5z" fill-rule="evenodd" fill="#fff"/>
<path d="M22.1 267.7h1.3l-.4 .5h-.3a.55 .55 0 0 1-.6-.5z" fill="none" stroke="#231f20" stroke-width=".34"/>
<path d="M22.1 267.7h1.3l-.4 .5h-.5zM23.7 265.9h.1M23.7 264.9v1z" fill="none" stroke="#fff" stroke-width=".34"/>
<circle cx="23.7" cy="264.9" r=".17" fill="#fff"/>
<path d="M22.6 265.8h.1M22.6 265.8h2.3z" fill="none" stroke="#fff" stroke-width=".34"/>
<circle cx="24.9" cy="265.8" r=".17" fill="#fff"/>
<path d="M24 267.7h.1" fill="none" stroke="#fff" stroke-width=".34"/>
<path d="M24.7 265.8l-.7 1.9z" fill="#fff"/>
<path d="M24.7 265.8l-.7 1.9z" fill="none" stroke="#fff" stroke-width=".34"/>
<path d="M24.7 265.8l.7 1.9z" fill="#fff"/>
<path d="M24.7 265.8l.7 1.9zM25.3 267.7h.1" fill="none" stroke="#fff" stroke-width=".34"/>
<circle cx="22.1" cy="267.7" r=".17" fill="#fff"/>
<path d="M22.8 265.8l-.7 1.9zM22.8 265.8l.6 1.9z" fill="none" stroke="#fff" stroke-width=".34"/>
<circle cx="23.4" cy="267.7" r=".17" fill="#fff"/>
<path d="M24.1 267.7h1.3a.65 .65 0 0 1-.6 .5 .65 .65 0 0 1-.7-.5z" fill-rule="evenodd" fill="#fff"/>
<path d="M24.1 267.7h1.3a.65 .65 0 0 1-.6 .5 .65 .65 0 0 1-.7-.5z" fill="none" stroke="#231f20" stroke-width=".34"/>
<path d="M24 267.7h.1M24.1 267.7h1.3l-.4 .5h-.5z" fill="none" stroke="#fff" stroke-width=".34"/>
<circle cx="25.4" cy="267.7" r=".17" fill="#fff"/>
<path d="M19 261.7h177.8" fill="none" stroke="#000" stroke-width=".53"/>
<text font-size="5.3" x="35.9" y="31.2">SNx4LV4053A Triple 2-Channel Analog Multiplexers or Demultiplexers</text>
<g font-size="4.2">
<text x="20" y="41.2">1 Features</text>
<text x="111.1" y="41.2">3 Description</text>
<text x="20" y="101.8">2 Applications</text>
</g>
<g font-size="3.5">
<text x="20" y="47.7">•</text>
<text x="25" y="47.7">1.65V to 5.5V V</text>
<text x="54.5" y="47.7">operation</text>
<text x="111.1" y="47.7">These triple 2-channel CMOS analog multiplexers/</text>
<text x="20" y="52">•</text>
<text x="25" y="52">Support mixed-mode voltage operation</text>
<text x="111.1" y="52">demultiplexers are designed for 1.65V to 5.5V V</text>
<text x="25" y="56.2">on all ports</text>
<text x="111.1" y="56.2">operation.</text>
<text x="20" y="60.4">•</text>
<text x="20" y="64.7">•</text>
<text x="25" y="60.4">High on-off output-voltage ratio</text>
<text x="25" y="64.7">Low crosstalk between switches</text>
<text x="111.1" y="62.5">The SNx4LV4053A devices handle both analog and</text>
<text x="20" y="68.9">•</text>
<text x="25" y="68.9">Individual switch controls</text>
<text x="111.1" y="66.8">digital signals. Each channel permits signals with</text>
<text x="111.1" y="71">amplitudes up to 5.5V (peak) to be transmitted in</text>
<text x="20" y="73.1">•</text>
<text x="20" y="77.4">•</text>
<text x="25" y="73.1">Extremely low input current</text>
<text x="25" y="77.4">Latch-up performance exceeds 250mA</text>
<text x="111.1" y="75.2">either direction.</text>
<text x="25" y="81.6">per JESD 17</text>
<text x="111.1" y="81.6">Applications</text>
<text x="135" y="81.6">include</text>
<text x="151.1" y="81.6">signal</text>
<text x="165.1" y="81.6">gating,</text>
<text x="180.6" y="81.6">chopping,</text>
<text x="20" y="85.8">•</text>
<text x="25" y="85.8">ESD protection exceeds JESD 22</text>
<text x="111.1" y="85.8">modulation</text>
<text x="131" y="85.8">or</text>
<text x="136.7" y="85.8">demodulation</text>
<text x="160.5" y="85.8">(modem),</text>
<text x="178.2" y="85.8">and</text>
<text x="186.7" y="85.8">signal</text>
<text x="25" y="90.6">–</text>
<text x="25" y="94.8">–</text>
<text x="30" y="90.6">2000V Human-Body Model (A114-A)</text>
<text x="30" y="94.8">1000V Charged-Device Model (C101)</text>
<text x="111.1" y="90.1">multiplexing for analog-to-digital and digital-to-analog</text>
<text x="111.1" y="94.3">conversion systems.</text>
<text x="136.2" y="100.6">Package Information</text>
<text x="20" y="108.4">•</text>
<text x="20" y="112.6">•</text>
<text x="20" y="116.8">•</text>
<text x="25" y="116.8">Signal gating and isolation</text>
<text x="20" y="121.1">•</text>
<text x="20" y="125.3">•</text>
<text x="25" y="125.3">Programmable logic circuits</text>
<text x="20" y="129.5">•</text>
<text x="25" y="129.5">Modulation and demodulation</text>
<text x="86.2" y="229.4">Functional Block Diagram</text>
</g>
<g font-size="3.5" fill="#00f">
<text x="25" y="108.4">Telecommunications</text>
<text x="25" y="112.6">Infotainment</text>
<text x="25" y="121.1">Home appliances</text>
</g>
<text font-size="3.2" fill="#00f" x="152.8" y="21.1">SN54LV4053A, SN74LV4053A</text>
<g font-size="3.2" fill="#2b292a">
<text x="156.1" y="148.5">2-COM</text>
<text x="156.1" y="153.8">1-COM</text>
<text x="156.1" y="162">1Y0</text>
<text x="156.1" y="172.1">1Y1</text>
<text x="156.1" y="182.6">2Y0</text>
<text x="156.1" y="191.9">2Y1</text>
<text x="156.1" y="203.3">3Y0</text>
<text x="156.1" y="213.2">3Y1</text>
<text x="156.1" y="219.8">3-COM</text>
</g>
<g font-size="2.8">
<text x="114.9" y="105.1">PART NUMBER</text>
<text x="145.3" y="105.1">PACKAGE</text>
<text x="170" y="105.1">PACKAGE SIZE</text>
<text x="140.2" y="110">D (SOIC, 16)</text>
<text x="168.4" y="110">9.9mm × 6mm</text>
<text x="111.9" y="119.1">SNx4LV4053A</text>
<text x="140.2" y="114.9">PW (TSSOP, 16)</text>
<text x="140.2" y="119.8">RGY (VQFN, 16)</text>
<text x="168.4" y="114.9">5mm × 6.4mm</text>
<text x="168.4" y="119.8">4mm × 3.5mm</text>
<text x="140.2" y="124.8">DYY (SOT-23-THIN,</text>
<text x="140.2" y="128.1">16)</text>
<text x="168.4" y="126.5">4.2mm x 3.26mm</text>
<text x="111.1" y="134.9">(1)</text>
<text x="118.6" y="134.9">For more information, see Section 11.</text>
<text x="111.1" y="138.3">(2)</text>
<text x="118.6" y="138.3">The package size (length × width) is a nominal value and</text>
<text x="118.6" y="141.7">includes pins, where applicable.</text>
<text x="27.9" y="265.5">An IMPORTANT NOTICE at the end of this data sheet addresses availability, warranty, changes, use in safety-critical applications,</text>
<text x="27.9" y="268.9">intellectual property matters and other important disclaimers. PRODUCTION DATA.</text>
</g>
<g font-size="2.8" fill="#2b292a">
<text x="149.9" y="146.2">15</text>
<text x="149.9" y="152.2">14</text>
<text x="150" y="159.6">12</text>
<text x="150" y="169.7">13</text>
<text x="151.6" y="180.4">2</text>
<text x="151.9" y="189.7">1</text>
<text x="151.5" y="201">5</text>
<text x="151.5" y="211">3</text>
<text x="151.5" y="217.9">4</text>
</g>
<g font-size="2.6">
<text x="49.7" y="48.4">CC</text>
<text x="192.1" y="52.7">CC</text>
</g>
<text font-size="2.5" x="134.4" y="24.3">SCLS430M – MAY 1999 – REVISED SEPTEMBER 2024</text>
<g font-size="2.1" fill="#00f">
<text x="159.2" y="104.1">(1)</text>
<text x="191" y="104.1">(2)</text>
</g>
</svg>
